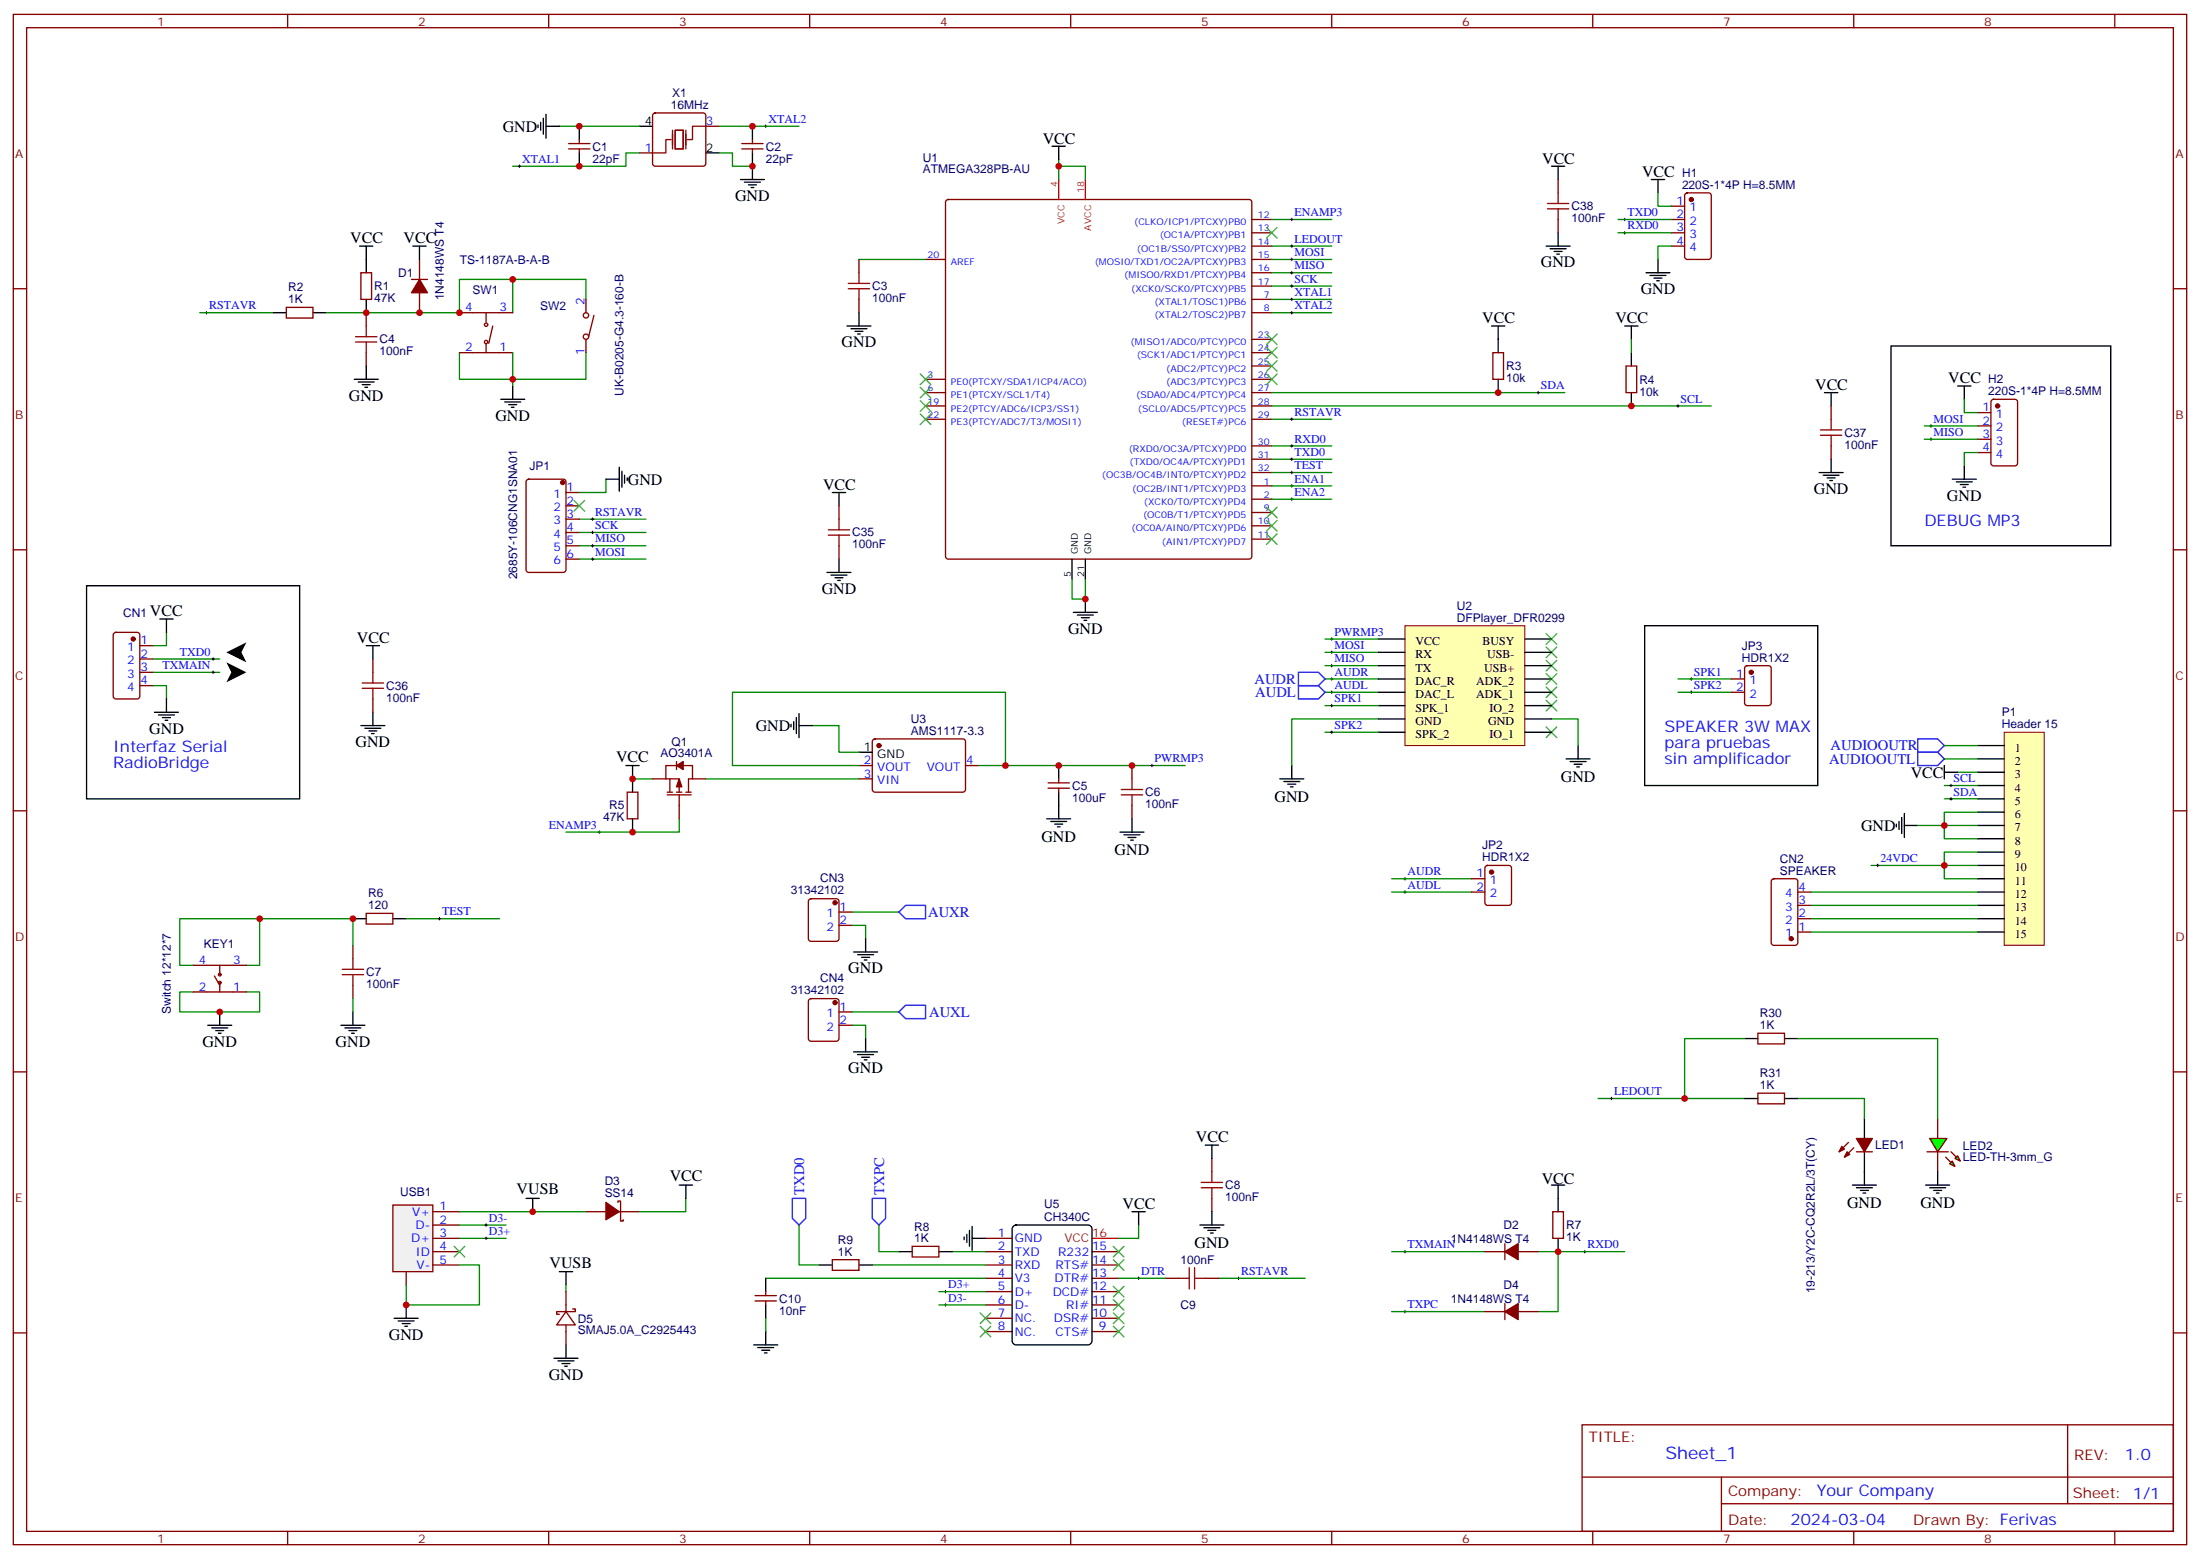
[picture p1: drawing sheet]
<svg xmlns="http://www.w3.org/2000/svg" width="583mm" height="413mm" viewBox="0 0 583 413" stroke-linecap="round" stroke-linejoin="round" font-family="sans-serif">
<g fill="none" stroke="#870000" stroke-width=".35">
<path d="M3.5 3.8h575.8v405.4h-575.8zM7.1 7.3h568.6v398.3h-568.6zM76.2 3.8v3.5M145.3 3.8v3.5M214.5 3.8v3.5M283.6 3.8v3.5M352.8 3.8v3.5M421.9 3.8v3.5M491.1 3.8v3.5M560.2 3.8v3.5M150.6 39.4h5.7M150.6 38h5.7"/>
<path d="M153.5 37v1M153.5 39.4v1.1M173.1 30.1l.5-.2h12.7a.71 .71 0 0 1 .7 .7v12.7l-.3 .5-.4 .2h-12.7l-.5-.2-.2-.5v-12.7zM187 33.4h3.5M196.5 39.4h5.6M196.5 38h5.6M199.3 37v1M199.3 39.4v1.1M169.3 40.5h3.6M331.6 58.1h5.3M442.7 58.1h3.6M442.7 54.6h3.6"/>
<path d="M446.5 51.3l.5-.2h5.6a.71 .71 0 0 1 .7 .7v16.5l-.7 .4h-5.6l-.5-.2-.2-.5v-16.2zM3.5 76.5h3.6M95.6 72.2h2.8v7.1h-2.8zM109 74h4.2M111.1 68.7v5.3M111.1 77.5v5.3M245.2 68.7h5.3M331.6 79.3h5.3M331.6 68.7h5.3M331.6 61.7h5.3M331.6 65.2h5.3M331.6 72.2h5.3"/>
<path d="M331.6 75.8h5.3M442.7 61.7h3.6M442.7 65.2h3.6M575.7 76.5h3.6M75.8 81.4h7.1v2.8h-7.1zM97 82.8v3.6M97 93.4v3.5M121.7 82.8h14.1M121.7 93.4h14.1M128.8 82.8v2.5M128.8 90.9v2.5M130.5 86.4l-1 4.5"/>
<path d="M331.6 82.8h5.3M331.6 93.4h5.3M331.6 89.9h5.3M331.6 96.9h5.3M245.2 100.5h5.3M245.2 104h5.3M245.2 111.1h5.3M245.2 107.5h5.3M331.6 100.5h5.3M331.6 104h5.3M331.6 118.1h5.3M331.6 111.1h5.3"/>
<path d="M331.6 107.5h5.3M523.9 109.3h3.5M523.9 112.8h3.5M523.9 116.3h3.5M523.9 119.9h3.5M527.6 106l.5-.2h5.7a.71 .71 0 0 1 .7 .7l-.1 16.5-.6 .4h-5.7l-.5-.2-.2-.5v-16.2zM139.6 127.1l.5-.2h9.1a.71 .71 0 0 1 .7 .7v23.6l-.7 .4h-9.1l-.5-.2-.3-.5v-23.3zM149.9 130.5h3.6M149.9 134h3.6M149.9 137.5h3.6M331.6 128.7h5.3M331.6 132.2h5.3"/>
<path d="M331.6 135.7h5.3M331.6 139.3h5.3M331.6 121.6h5.3M331.6 125.2h5.3M3.5 145.6h3.6M149.9 141h3.6M149.9 144.6h3.6M149.9 148.1h3.6M331.6 142.8h5.3M575.7 145.6h3.6M3.5 214.8h3.6M575.7 214.8h3.6"/>
<path d="M389.8 232.8h3.5M389.8 236.3h3.5M393.6 229.4l.5-.2h5.6a.71 .71 0 0 1 .7 .7l-.1 9.5-.6 .4h-5.6l-.5-.2-.3-.5v-9.2zM3.5 283.9h3.6M575.7 283.9h3.6M3.5 353.1h3.6M575.7 353.1h3.6M419.1 377.4h156.6v28.2h-156.6zM547.7 377.4v20.9M419.1 391.2h156.5M456 398.3h119.6M456 391.2v14.2"/>
<path d="M76.2 405.6v3.6M145.3 405.6v3.6M214.5 405.6v3.6M283.6 405.6v3.6M352.8 405.6v3.6M421.9 405.6v3.6M491.1 405.6v3.6M560.2 405.6v3.6"/>
<circle cx="128.8" cy="90.6" r=".44"/>
<circle cx="128.8" cy="86" r=".44"/>
</g>
<g fill="none" stroke="#008700" stroke-width=".35">
<path d="M148.2 33.4h21.1M190.5 33.4h21.2M169.3 40.5h-3.5v3.5h-30M190.5 40.5h3.5v3.5h5.3M280.5 44h7v3.6M280.5 42.3v5.3M336.9 58.1h15.9M428.6 58.1h14.1M439.2 51.1v3.5h3.5M135.8 74h-14.1v8.8h-35.3M155.2 79.3v-5.3h-19.4v8.8M336.9 72.2h15.9"/>
<path d="M336.9 68.7h15.9M336.9 79.3h15.9M336.9 65.2h15.9M336.9 75.8h15.9M428.6 61.7h14.1M442.7 65.2h-3.5v3.5M52.9 82.8h19.4M121.7 93.4v7.1h14.1M135.8 93.4v8.8M336.9 82.8h15.9M336.9 104h77.6M336.9 107.5h116.4"/>
<path d="M336.9 118.1h15.9M336.9 111.1h15.9M509.8 116.3h14.1M509.8 112.8h14.1M520.3 105.8v3.5h3.6M523.9 119.9h-3.6v3.5M153.5 137.5h17.6M160.5 126.9v3.6h-7M336.9 121.6h15.9M153.5 141h17.6M153.5 144.6h17.6M153.5 148.1h17.6"/>
<path d="M284 153.4v5.3h3.5v-5.3M351 179.8h14.1M351 176.3h14.1M351 172.8h14.1M351 183.4h14.1M365.1 190.4h-22.9v12.4M411 190.4h7v7.1M368.7 236.3h21.1M368.7 232.8h21.1"/>
</g>
<g fill="#870000" stroke="#870000" stroke-width=".35">
<path d="M111.1 74l2.1 3.5h-4.2z"/>
<circle cx="149" cy="127.8" r=".53"/>
<circle cx="448" cy="52.8" r=".53"/>
<circle cx="529.2" cy="107.5" r=".53"/>
<circle cx="395.1" cy="231" r=".53"/>
</g>
<g fill="none" stroke="#000" stroke-width=".35">
<path d="M142.5 33.1v.7M143.2 32.4v2.1M143.9 31.3v4.3M144.6 33.4h3.6M144.6 30.3v6.3M153.5 33.4v3.6M169.3 33.4h3.6M199.3 33.4v3.6M278.7 38.7h3.5M280.5 38.7v3.6M153.5 40.5v3.5M187 40.5h3.5"/>
<path d="M196.1 47.6h6.4M197.2 48.3h4.2M198.3 49h2.1M199 49.7h.7M199.3 40.5v7.1M437.4 47.6h3.6M439.2 47.6v3.5M95.2 65.2h3.6M97 65.2v7M97 79.3v3.5M109.4 65.2h3.5M111.1 65.2v3.5"/>
<path d="M436 72.2h6.4M437.1 73h4.2M438.1 73.7h2.2M438.9 74.4h.7M439.2 68.7v3.5M72.3 82.8h3.5M82.9 82.8h3.5M97 96.9v3.6M500.9 91.7h58.3v52.9h-58.3zM93.8 100.5h6.4M94.9 101.2h4.2M96 101.9h2.1"/>
<path d="M96.7 102.6h.7M132.6 105.8h6.4M133.7 106.5h4.2M134.8 107.2h2.1M135.5 107.9h.7M135.8 102.2v3.6M518.6 102.2h3.5M520.3 102.2v3.6M160.5 126.9h3.5M164 123.8v6.3M164.7 124.8v4.2M165.5 125.9v2.1"/>
<path d="M166.2 126.6v.7M517.2 126.9h6.3M518.2 127.6h4.3M519.3 128.3h2.1M520 129h.7M520.3 123.4v3.5M284 148.1v5.3M287.5 148.1v5.3M287.5 158.7v3.5M284.3 162.2h6.4M285.4 162.9h4.2M286.5 163.6h2.1"/>
<path d="M287.2 164.3h.7M418 197.5v3.5M339 206.3h6.4M340.1 207h4.2M341.1 207.7h2.2M341.8 208.4h.7M342.2 202.8v3.5M414.9 201h6.3M415.9 201.7h4.3M417 202.4h2.1M417.7 203.1h.7"/>
</g>
<g fill="none" stroke="#3c3" stroke-width=".35">
<path d="M152 132.6l2.9 2.8M154.9 132.6l-2.9 2.8M409.6 167.9l2.8 2.8M409.6 171.4l2.8 2.8M409.6 174.9l2.8 2.8M409.6 178.4l2.8 2.9M412.4 167.9l-2.8 2.8M412.4 171.4l-2.8 2.8M412.4 174.9l-2.8 2.8M412.4 178.4l-2.8 2.9M409.6 182l2.8 2.8M409.6 185.5l2.8 2.8"/>
<path d="M409.6 192.5l2.8 2.9M412.4 182l-2.8 2.8M412.4 185.5l-2.8 2.8M412.4 192.5l-2.8 2.9"/>
</g>
<g fill="none" stroke="#000" stroke-width=".26">
<path d="M202.5 33.4h.7M202.8 33.1v.7M137.2 44h.7M137.6 43.7v.7M341.8 58.1h.7M342.2 57.8v.7M430 58.1h.7M430.4 57.8v.7M341.8 79.3h.7M341.8 65.2h.7M341.8 68.7h.7M341.8 72.2h.7"/>
<path d="M341.8 75.8h.7M342.2 64.8v.7M342.2 68.4v.7M342.2 71.9v.7M342.2 75.4v.7M342.2 79v.7M430 61.7h.7M430.4 61.3v.7M54.3 82.8h.7M54.7 82.5v.7M341.8 82.8h.7M342.2 82.5v.7"/>
<path d="M341.8 118.1h.7M341.8 111.1h.7M342.2 110.7v.7M342.2 117.8v.7M407.1 104h.7M407.5 103.6v.8M444.1 107.5h.8M444.5 107.2v.7M511.2 116.3h.7M511.2 112.8h.7M511.5 112.5v.7M511.5 116v.7"/>
<path d="M156.6 137.5h.7M157 137.2v.7M341.8 121.6h.7M341.8 128.7h.7M341.8 132.2h.7M342.2 121.3v.7M342.2 128.3v.7M342.2 131.9v.7M156.6 141h.7M156.6 144.6h.7M156.6 148.1h.7M157 140.7v.7"/>
<path d="M157 144.2v.7M157 147.7v.7M352.4 179.8h.7M352.4 172.8h.7M352.4 176.3h.7M352.8 172.4v.7M352.8 176v.7M352.8 179.5v.7M352.4 183.4h.7M352.8 183v.7M371.8 236.3h.7M371.8 232.8h.7"/>
<path d="M372.2 232.4v.7M372.2 235.9v.7"/>
</g>
<path d="M94.2 90.6h5.6M94.2 89.2h5.6M97 86.4v2.8M97 90.6v2.8" fill="none" stroke="#a10000" stroke-width=".35"/>
<path d="M250.7 53.1l.5-.3h79.7a.71 .71 0 0 1 .7 .8v93.8l-.2 .5-.5 .2h-79.7l-.5-.2-.2-.5v-93.8z" fill="none" stroke="#850000" stroke-width=".35"/>
<path d="M280.5 47.6v5.2M287.5 47.6v5.2" fill="none" stroke="#f00" stroke-width=".35"/>
<path d="M177.8 37h-1.4v3.5h-3.5M178.2 34.5v4.9M178.9 34.5h2.1v4.9h-2.1zM181.7 34.5v4.9M187 33.4h-3.6v3.6h-1.4" fill="none" stroke="#870012" stroke-width=".35"/>
<path d="M372.2 165.7h31.7v31.8h-31.7z" fill="#ffffb0" stroke="#800000" stroke-width=".26"/>
<g fill="none" stroke="#000" stroke-width=".35">
<path d="M224.4 86.4h6.3M225.4 87.1h4.3M226.5 87.8h2.1M227.2 88.5h.7M227.5 82.8v3.6M365.1 172.8h7.1M365.1 176.3h7.1M365.1 179.8h7.1M365.1 169.3h7.1M403.9 172.8h7.1M403.9 176.3h7.1M403.9 179.8h7.1"/>
<path d="M403.9 169.3h7.1M435.7 165.7h45.8v42.4h-45.8zM209.5 191.8v.7M210.3 191.1v2.2M211 190.1v4.2M211.7 192.2h3.5M211.7 189v6.4M227.5 199.2h3.6M365.1 194h7.1M365.1 183.4h7.1M365.1 186.9h7.1M365.1 190.4h7.1"/>
<path d="M403.9 194h7.1M403.9 183.4h7.1M403.9 186.9h7.1M403.9 190.4h7.1M165.8 202.8h3.5M167.6 202.8v7M167.6 216.9v3.5M277.3 216.9h6.3M278.3 217.6h4.3M279.4 218.3h2.1M280.1 219h.7M280.5 202.8v3.5"/>
<path d="M280.5 209.8v7.1M299.9 216.9v3.5M296.7 220.4h6.3M297.7 221.1h4.3M298.8 221.8h2.1M299.5 222.5h.7M226.1 252.2h6.4M227.2 252.9h4.2M228.2 253.6h2.2M229 254.3h.7M229.3 248.6v3.6M226.1 278.6h6.4"/>
<path d="M227.2 279.3h4.2M229.3 275.1v3.5M228.2 280h2.2M229 280.7h.7M139.3 317.4h3.6M141.1 317.4v3.6M268.3 324.9l.9-.4h19a1.06 1.06 0 0 1 1.1 1v29.7l-.3 .6-.8 .4h-19l-.7-.2-.4-.8v-29.7z"/>
</g>
<g fill="none" stroke="#870000" stroke-width=".35">
<path d="M227.5 68.7v3.5M227.5 79.3v3.5M231.3 195.9l.5-.2h23.3a.71 .71 0 0 1 .7 .7v12.7l-.5 .7h-23.5l-.5-.2-.2-.5v-12.7zM166.2 209.8h2.8v7.1h-2.8zM172.9 206.3h3.5M176.4 206.3h3.5v3.5M176.7 210.5h6.4M176.7 209.8h1.5M177.4 206.3v3.5M179.2 202.8h-2.8v3.5M179.2 201.7v2.1M179.2 209.8h1.4"/>
<path d="M179.9 210.5v6.4M181 202.8h2.4v3.5h-1v3.5M181.7 209.8h1.4M183.4 206.3h3.6M227.5 202.8h3.6M227.5 206.3h3.6M255.8 202.8h3.5M277.6 208.8h5.7M277.6 207.4h5.7M280.5 206.3v1.1M280.5 208.8v1M299.9 202.8v3.5"/>
<path d="M299.9 213.4v3.5M214.4 238.3l.4-.2h6.7a.71 .71 0 0 1 .7 .7v10.1l-.7 .4h-6.7l-.5-.2-.2-.5v-9.8zM222.2 241.6h3.6M222.2 245.1h3.6M214.4 264.7l.4-.2h6.7a.71 .71 0 0 1 .7 .7v10.2l-.7 .4h-6.7l-.5-.2-.2-.5v-9.9zM222.2 268h3.6M222.2 271.6h3.6M261.1 331.5h7M261.1 335.1h7M261.1 338.6h7M261.1 328h7M289.3 331.5h7"/>
<path d="M289.3 335.1h7M289.3 338.6h7M261.1 342.1h7M261.1 345.7h7M261.1 349.2h7M261.1 352.7h7M289.3 342.1h7M289.3 345.7h7M289.3 349.2h7M289.3 352.7h7"/>
</g>
<g fill="#870000" stroke="#870000" stroke-width=".35">
<path d="M179.9 206.3l.7 2.1h-1.4z"/>
<path d="M179.2 202.8l1.8-1.1v2.1z"/>
<circle cx="232.8" cy="197.5" r=".53"/>
<circle cx="221.2" cy="239.1" r=".53"/>
<circle cx="221.2" cy="265.6" r=".53"/>
</g>
<g fill="none" stroke="#008700" stroke-width=".35">
<path d="M227.5 68.7h17.7M336.9 128.7h15.9M336.9 132.2h15.9M336.9 125.2h15.9M351 169.3h14.1M444.5 179.8h14.1M215.2 192.2h7v7h5.3M351 186.9h14.1M351 194h14.1M444.5 183.4h14.1M167.6 206.3h5.3M179.9 216.9v3.5h-30"/>
<path d="M187 206.3h40.5M227.5 202.8h-33.5v-19.4h72.3v19.4h-7M266.3 202.8h47.7M225.8 245.1h3.5v3.5M225.8 241.6h12.3M225.8 271.6h3.5v3.5M225.8 268h12.3"/>
</g>
<g fill="none" stroke="#000" stroke-width=".26">
<path d="M341.8 125.2h.7M342.2 124.8v.7M352.4 169.3h.7M352.8 168.9v.7M447.7 179.8h.7M448 179.5v.7M352.4 186.9h.7M352.4 194h.7M352.8 186.5v.8M352.8 193.6v.7M447.7 183.4h.7M448 183v.7"/>
<path d="M304.8 202.8h.7M305.2 202.4v.7M158.4 220.4h.7M158.7 220.1v.7"/>
</g>
<path d="M224.7 76.5h5.7M224.7 75.1h5.7M227.5 72.2v2.9M227.5 76.5v2.8M297 210.5h5.7M297 209.1h5.7M299.9 206.3v2.8M299.9 210.5v2.9" fill="none" stroke="#a10000" stroke-width=".35"/>
<path d="M344 178.1h5.2l1.8 1.7-1.8 1.8h-5.2zM344 181.6h5.2l1.8 1.8-1.8 1.7h-5.2zM238.1 241.6l1.8-1.8h5.3v3.5h-5.3zM239.9 266.3h5.3v3.5h-5.3l-1.8-1.8z" fill="none" stroke="#00f" stroke-width=".35"/>
<path d="M243.8 99.1l2.8 2.8M246.6 99.1l-2.8 2.8M243.8 109.6l2.8 2.9M243.8 106.1l2.8 2.8M243.8 102.6l2.8 2.8M246.6 109.6l-2.8 2.9M246.6 106.1l-2.8 2.8M246.6 102.6l-2.8 2.8" fill="none" stroke="#3c3" stroke-width=".35"/>
<path d="M289.3 328h7" fill="none" stroke="#f00" stroke-width=".35"/>
<path d="M104.1 319.2h10.6v17.6h-10.6z" fill="#f0f0f0" stroke="#870000" stroke-width=".35"/>
<g fill="none" stroke="#870000" stroke-width=".35">
<path d="M30.2 167.7l.5-.2h5.6a.71 .71 0 0 1 .7 .7v16.5l-.7 .4h-5.6l-.5-.2-.2-.5v-16.2zM37 171h3.6M37 174.6h3.6M37 178.1h3.6M37 181.6h3.6M469.4 233l.5-.2h5.6a.71 .71 0 0 1 .7 .7v16.5l-.7 .4h-5.6l-.5-.2-.2-.5v-16.2zM476.2 239.8h3.6M476.2 236.3h3.6M93.5 250.4v3.5M97 241.9h7.1v2.9h-7.1zM476.2 246.9h3.6M476.2 243.3h3.6"/>
<path d="M93.5 261v3.5M163.7 318.5v-.4h.7v5.3h.7v-.3M321 306.8v3.6M321 317.4v3.6M107.6 336.8v3.6M114.7 321h7M114.7 324.5h7M114.7 328h7M114.7 331.5h7M114.7 335.1h7M155.2 321h5.3M164 321h5.3"/>
<path d="M220.5 333.7h7v2.8h-7zM241.7 330.1h7v2.9h-7zM308.7 338.6h3.5M319.3 338.6h3.5M393.3 331.5h5.3M398.6 329.4v4.3M402.2 331.5h5.3M411.3 321h2.9v7h-2.9zM149.9 347.4l2.5 3.5h-4.9zM149.9 342.1v5.3M149.9 350.9v5.3M151.7 346.7h.7v.7h-4.9v.7h.7"/>
<path d="M200 344.6h5.7M200 343.2h5.7M202.8 342.1v1.1M202.8 344.6v1.1M393.3 347.4h5.3M398.6 345.3v4.2M402.2 347.4h5.3"/>
</g>
<g fill="none" stroke="#3c3" stroke-width=".35">
<path d="M120.3 330.1l2.8 2.9M123.1 330.1l-2.8 2.9M294.9 333.7l2.8 2.8M294.9 330.1l2.8 2.9M297.7 333.7l-2.8 2.8M297.7 330.1l-2.8 2.9M259.6 351.3l2.9 2.8M259.6 347.8l2.9 2.8M262.5 351.3l-2.9 2.8M262.5 347.8l-2.9 2.8M294.9 351.3l2.8 2.8M294.9 347.8l2.8 2.8"/>
<path d="M294.9 344.2l2.8 2.9M294.9 340.7l2.8 2.8M297.7 351.3l-2.8 2.8M297.7 347.8l-2.8 2.8M297.7 344.2l-2.8 2.9M297.7 340.7l-2.8 2.8"/>
</g>
<g fill="none" stroke="#008700" stroke-width=".35">
<path d="M40.6 178.1h17.6M40.6 174.6h17.6M44.1 167.5v3.5h-3.5M40.6 181.6h3.5v3.5M51.2 255.7h-3.6v-12.4h21.2v12.4h-3.5M68.8 243.3h24.7v7.1M107.6 243.3h24.7M51.2 262.7h-3.6v5.3h21.2v-5.3h-3.5M93.5 264.5v3.5M181.7 317.4v3.6h-12.4M121.7 335.1h5.3v10.6h-19.4v-5.3M121.7 324.5h12.4"/>
<path d="M121.7 328h12.4M121.7 321h33.5M202.8 338.6h58.3M211.7 324.5v10.6h5.3M231.1 335.1h30M232.8 324.5v7h5.3M252.2 331.5h8.9M296.3 338.6h12.4M301.6 324.5v3.5h-5.3M322.8 338.6h22.9M368.7 331.5h24.6M407.5 331.5h5.2v15.9h-5.2"/>
<path d="M412.7 331.5h17.7M149.9 340.4v1.7M202.8 349.2v3.5M248.7 342.1h12.4M248.7 345.7h12.4M368.7 347.4h24.6"/>
</g>
<g fill="none" stroke="#000" stroke-width=".26">
<path d="M56.1 178.1h.7M56.1 174.6h.7M56.4 174.2v.7M56.4 177.7v.7M116.1 243.3h.7M116.4 243v.7M128.4 324.5h.7M128.4 328h.7M128.8 324.1v.7M128.8 327.7v.7M301.3 338.6h.7M301.6 338.2v.7"/>
<path d="M327.7 338.6h.7M328.1 338.2v.7M371.8 331.5h.7M372.2 331.2v.7M419.5 331.5h.7M419.8 331.2v.7M250.1 345.7h.7M250.1 342.1h.7M250.5 341.8v.7M250.5 345.3v.7M371.8 347.4h.7M372.2 347.1v.7"/>
</g>
<g fill="none" stroke="#000" stroke-width=".35">
<path d="M22.9 155.2h56.5v56.4h-56.5zM42.3 164h3.6M44.1 164v3.5M40.9 188.7h6.4M42 189.4h4.2M43 190.1h2.2M43.7 190.8h.7M44.1 185.1v3.6M93.5 243.3h3.5M104.1 243.3h3.5M55 271.6h6.4M56.1 272.3h4.2"/>
<path d="M57.1 273h2.2M57.9 273.7h.7M58.2 268v3.6M90.3 271.6h6.4M91.4 272.3h4.2M92.4 273h2.1M93.1 273.7h.7M93.5 268v3.6M179.9 313.9h3.5M181.7 313.9v3.5M319.3 303.3h3.5M321 303.3v3.5"/>
<path d="M411 313.9h3.5M412.7 313.9v7.1M148.2 336.8h3.5M149.9 336.8v3.6M202.8 338.6v3.5M217 335.1h3.5M227.5 335.1h3.6M238.1 331.5h3.6M248.7 331.5h3.5M255.4 327.7v.7M256.1 327v2.1M256.8 325.9v4.2"/>
<path d="M257.5 328h3.6M257.5 324.8v6.4M299.9 321h3.5M301.6 321v3.5M317.9 324.5h6.3M318.9 325.2h4.2M320 325.9h2.1M320.7 326.6h.7M321 321v3.5M412.7 328v3.5M104.4 349.2h6.4M105.5 349.9h4.2"/>
<path d="M106.5 350.6h2.2M107.2 351.3h.7M107.6 345.7v3.5M146.8 359.8h6.3M149.9 356.2v3.6M199.7 356.2h6.3M200.7 356.9h4.3M201.8 357.6h2.1M202.5 358.4h.7M202.8 345.7v3.5M202.8 352.7v3.5M147.8 360.5h4.2"/>
<path d="M148.9 361.2h2.1M149.6 361.9h.7"/>
</g>
<g fill="#870000" stroke="#870000" stroke-width=".35">
<path d="M160.5 318.5l3.5 2.5-3.5 2.1z"/>
<path d="M398.6 347.4l3.6-2.1v4.2z"/>
<path d="M398.6 331.5l3.6-2.1v4.3z"/>
<circle cx="35.3" cy="169.3" r=".53"/>
<circle cx="474.5" cy="248.6" r=".53"/>
</g>
<path d="M90.7 258.2h5.6M90.7 256.8h5.6M93.5 253.9v2.9M93.5 258.2v2.8M318.2 314.6h5.6M318.2 313.2h5.6M321 310.4v2.8M321 314.6v2.8M312.2 338.6h2.8M315 335.8v5.6M316.4 335.8v5.6M316.4 338.6h2.9" fill="none" stroke="#a10000" stroke-width=".35"/>
<path d="M209.9 317.4h3.5v5.3l-1.7 1.8-1.8-1.8zM231.1 317.4h3.5v5.3l-1.8 1.8-1.7-1.8z" fill="none" stroke="#00f" stroke-width=".35"/>
<path d="M60 172.8l5.3-2.7-1.4 2.7 1.4 2.6zM60 175.4l5.3 2.7-5.3 2.6 1.3-2.6z" fill="#000"/>
<path d="M530.9 194h10.6v56.4h-10.6z" fill="#ffffb0" stroke="#800000" stroke-width=".26"/>
<g fill="none" stroke="#000" stroke-width=".35">
<path d="M395.1 86.4h3.5M396.9 86.4v7M430.4 86.4h3.5M432.2 86.4v3.5M432.2 93.4v3.5M396.9 100.5v3.5M432.2 104v3.5M523.9 197.5h7M502.4 218.3v.7M503.1 217.6v2.1M503.8 216.5v4.3M504.5 218.7h3.5"/>
<path d="M504.5 215.5v6.3M515.1 204.5h3.5M515.1 202.8v3.5M523.9 201h7M523.9 204.5h7M523.9 208.1h7M523.9 211.6h7M523.9 215.1h7M523.9 218.7h7M523.9 222.2h7M523.9 225.7h7M523.9 229.2h7"/>
<path d="M523.9 232.8h7M523.9 236.3h7M523.9 239.8h7M523.9 243.3h7M523.9 246.9h7M493.9 296.3v5.3M490.7 313.9h6.4M491.8 314.6h4.2M492.8 315.3h2.1M493.5 316h.7M493.9 305.1v8.8"/>
</g>
<g fill="none" stroke="#008700" stroke-width=".35">
<path d="M432.2 89.9v3.5M515.1 197.5h8.8M508 218.7h15.9M515.1 201h8.8M515.1 208.1h8.8M515.1 211.6h8.8M518.6 204.5h5.3M523.9 215.1h-8.8v7.1h8.8M479.8 239.8h44.1M479.8 236.3h44.1M495.7 229.2h28.2M523.9 225.7h-8.8v7.1h8.8"/>
<path d="M479.8 246.9h44.1M479.8 243.3h44.1M423.3 291h38.8M476.2 291h17.7v5.3"/>
</g>
<g fill="none" stroke="#870000" stroke-width=".35">
<path d="M395.5 93.4h2.8v7.1h-2.8zM430.7 96.9h2.9v7.1h-2.9zM51.2 255.7h14.1M56.8 258.5l1.4 2.5M58.2 255.7v2.5M51.2 262.7h14.1M58.2 260.3v2.4M489.7 302.6l-2.5 2.5M491.1 304l-2.5 2.5M491.8 305.1h4.2"/>
<circle cx="58.2" cy="258.2" r=".35"/>
<circle cx="58.2" cy="260.3" r=".35"/>
</g>
<path d="M508 195.7h5.3l1.8 1.8-1.8 1.7h-5.3zM508 199.2h5.3l1.8 1.8-1.8 1.8h-5.3z" fill="none" stroke="#00f" stroke-width=".35"/>
<path d="M516.5 208.1h.7M516.5 211.6h.7M516.8 207.7v.7M516.8 211.2v.7M497.1 229.2h.7M497.4 228.9v.7" fill="none" stroke="#000" stroke-width=".26"/>
<g fill="none" stroke="#3c3" stroke-width=".35">
<path d="M335.5 60.3l2.8 2.8M338.3 60.3l-2.8 2.8M335.5 99.1l2.8 2.8M335.5 95.5l2.8 2.9M335.5 88.5l2.8 2.8M335.5 92l2.8 2.8M338.3 99.1l-2.8 2.8M338.3 95.5l-2.8 2.9M338.3 88.5l-2.8 2.8M338.3 92l-2.8 2.8M335.5 137.9l2.8 2.8M335.5 134.3l2.8 2.9"/>
<path d="M338.3 137.9l-2.8 2.8M338.3 134.3l-2.8 2.9M335.5 141.4l2.8 2.8M338.3 141.4l-2.8 2.8"/>
</g>
<g fill="#870000" stroke="#870000" stroke-width=".35">
<path d="M491.8 301.6h4.2l-2.1 3.5z"/>
<path d="M489.3 305.1l.7 .7-1.4 .7z"/>
<path d="M487.9 303.7l.7 .7-1.4 .7z"/>
</g>
<path d="M511.2 301.6h4.6l-2.5 3.5z" fill="#0f0" stroke="#870000" stroke-width=".35"/>
<path d="M510.5 305.1h5.6z" fill="#f00" stroke="#870000" stroke-width=".35"/>
<g fill="#870000" stroke="#870000" stroke-width=".35">
<path d="M516.8 305.1l1.4 1.4z"/>
<path d="M515.4 306.5l1.4 1.4z"/>
</g>
<g fill="#0f0" stroke="#870000" stroke-width=".35">
<path d="M518.6 306.1l.7 1.5-1.4-.8z"/>
<path d="M516.5 308.3l.7-.7 .7 1.4z"/>
</g>
<g fill="none" stroke="#870000" stroke-width=".35">
<path d="M412.7 47.6v3.5M412.7 58.1v3.6M155.2 79.3v3.5M155.2 89.9v3.5M157.3 83.5l-1.4 5.7M485.1 107.5v3.6M485.1 118.1v3.5M222.2 134v3.5M222.2 144.6v3.5M98.8 174.6v3.5M458.6 179.8h3.5M462.4 176.5l.4-.2h5.7a.71 .71 0 0 1 .7 .7l-.1 9.5-.6 .4h-5.7l-.5-.2-.2-.5v-9.2z"/>
<path d="M98.8 185.1v3.6M458.6 183.4h3.5M465.7 273.7h7v2.8h-7zM465.7 289.6h7v2.8h-7zM513.3 296.3v5.3M513.3 305.1v5.3"/>
<circle cx="155.2" cy="89.2" r=".71"/>
<circle cx="155.2" cy="83.5" r=".71"/>
</g>
<g fill="none" stroke="#000" stroke-width=".35">
<path d="M411 44h3.5M412.7 44v3.6M409.6 65.2h6.3M410.6 65.9h4.3M411.7 66.6h2.1M412.4 67.3h.7M412.7 61.7v3.5M483.3 104h3.5M485.1 104v3.5M220.5 130.5h3.5M222.2 130.5v3.5M481.9 125.2h6.3"/>
<path d="M483 125.9h4.2M484 126.6h2.1M484.7 127.3h.7M485.1 121.6v3.6M219.1 151.6h6.3M220.1 152.3h4.3M221.2 153h2.1M221.9 153.7h.7M222.2 148.1v3.5M97 171h3.5M98.8 171v3.6M95.6 192.2h6.4"/>
<path d="M96.7 192.9h4.2M97.7 193.6h2.1M98.4 194.3h.7M98.8 188.7v3.5M462.1 275.1h3.6M472.7 275.1h3.5M462.1 291h3.6M472.7 291h3.5M510.1 313.9h6.4M511.2 314.6h4.2M512.2 315.3h2.1M512.9 316h.7"/>
<path d="M513.3 310.4v3.5"/>
</g>
<g fill="none" stroke="#a10000" stroke-width=".35">
<path d="M409.9 55.3h5.7M409.9 53.9h5.7M412.7 51.1v2.8M412.7 55.3v2.8M482.2 115.3h5.7M482.2 113.9h5.7M485.1 111.1v2.8M485.1 115.3v2.8M222.2 137.5v2.8M219.4 141.7h5.7M219.4 140.3h5.7M222.2 141.7v2.9"/>
<path d="M98.8 178.1v2.8M96 182.3h5.6M96 180.9h5.6M98.8 182.3v2.8"/>
</g>
<path d="M155.2 93.4v7.1h-19.4M462.1 275.1h-15.8v15.9M476.2 275.1h37.1v21.2" fill="none" stroke="#008700" stroke-width=".35"/>
<circle cx="463.9" cy="178.1" r=".53" fill="#870000" stroke="#870000" stroke-width=".35"/>
<path d="M426.5 291h.7M426.9 290.6v.7" fill="none" stroke="#000" stroke-width=".26"/>
<g fill="#c00">
<circle cx="121.7" cy="82.8" r=".88"/>
<circle cx="135.8" cy="100.5" r=".88"/>
<circle cx="97" cy="82.8" r=".88"/>
<circle cx="111.1" cy="82.8" r=".88"/>
<circle cx="287.5" cy="158.7" r=".88"/>
<circle cx="199.3" cy="44" r=".88"/>
<circle cx="153.5" cy="44" r=".88"/>
<circle cx="153.5" cy="33.4" r=".88"/>
<circle cx="199.3" cy="33.4" r=".88"/>
<circle cx="280.5" cy="44" r=".88"/>
<circle cx="266.3" cy="202.8" r=".88"/>
<circle cx="167.6" cy="220.4" r=".88"/>
<circle cx="167.6" cy="206.3" r=".88"/>
<circle cx="280.5" cy="202.8" r=".88"/>
<circle cx="299.9" cy="202.8" r=".88"/>
<circle cx="141.1" cy="321" r=".88"/>
<circle cx="107.6" cy="345.7" r=".88"/>
<circle cx="412.8" cy="331.5" r=".88"/>
<circle cx="58.2" cy="268" r=".88"/>
<circle cx="68.8" cy="243.3" r=".88"/>
<circle cx="93.5" cy="243.3" r=".88"/>
<circle cx="396.9" cy="104" r=".88"/>
<circle cx="432.2" cy="107.5" r=".88"/>
<circle cx="515.1" cy="218.7" r=".88"/>
<circle cx="515.1" cy="229.2" r=".88"/>
<circle cx="135.8" cy="74" r=".88"/>
<circle cx="446.3" cy="291" r=".88"/>
</g>
<text font-size="4.6" fill="#00f" x="441.2" y="386.4">Sheet_1</text>
<g font-size="4.2">
<text x="133.2" y="34.9">GND</text>
<text x="276.2" y="38">VCC</text>
<text x="408.5" y="43.3">VCC</text>
<text x="435" y="46.8">VCC</text>
<text x="194.7" y="53.2">GND</text>
<text x="92.8" y="64.5">VCC</text>
<text x="106.9" y="64.5">VCC</text>
<text x="408.2" y="70.8">GND</text>
<text x="434.6" y="77.9">GND</text>
<text x="392.6" y="85.7">VCC</text>
<text x="427.9" y="85.7">VCC</text>
<text x="223" y="92">GND</text>
<text x="516.1" y="101.5">VCC</text>
<text x="92.4" y="106.1">GND</text>
<text x="480.8" y="103.3">VCC</text>
<text x="131.2" y="111.4">GND</text>
<text x="166.3" y="128.3">GND</text>
<text x="218" y="129.8">VCC</text>
<text x="480.5" y="130.8">GND</text>
<text x="515.8" y="132.6">GND</text>
<text x="217.7" y="157.3">GND</text>
<text x="39.7" y="163.3">VCC</text>
<text x="282.9" y="167.9">GND</text>
<text x="94.5" y="170.3">VCC</text>
<text x="39.5" y="194.3">GND</text>
<text x="94.2" y="197.8">GND</text>
<text x="200.2" y="193.6">GND</text>
<text x="163.2" y="201.7">VCC</text>
<text x="413.5" y="207.1">GND</text>
<text x="506.2" y="206">VCC</text>
<text x="337.6" y="212.4">GND</text>
<text x="493" y="220.1">GND</text>
<text x="275.9" y="223">GND</text>
<text x="295.3" y="226.5">GND</text>
<text x="224.7" y="257.8">GND</text>
<text x="53.6" y="277.2">GND</text>
<text x="88.9" y="277.2">GND</text>
<text x="224.7" y="284.3">GND</text>
<text x="316.8" y="302.6">VCC</text>
<text x="136.8" y="316.4">VUSB</text>
<text x="177.4" y="312.8">VCC</text>
<text x="408.4" y="313.6">VCC</text>
<text x="297.4" y="320.3">VCC</text>
<text x="489.3" y="320">GND</text>
<text x="508.7" y="320">GND</text>
<text x="145.6" y="335.7">VUSB</text>
<text x="316.4" y="330.5">GND</text>
<text x="103" y="354.8">GND</text>
<text x="145.3" y="365.4">GND</text>
</g>
<g font-size="4.2" fill="#00f">
<text x="509.8" y="139.3">DEBUG MP3</text>
<text x="441" y="194">SPEAKER 3W MAX</text>
<text x="30" y="199.2">Interfaz Serial</text>
<text x="30" y="203.5">RadioBridge</text>
<text x="441" y="198.2">para pruebas</text>
<text x="441" y="202.4">sin amplificador</text>
<text x="562.9" y="386.7">1.0</text>
<text x="481.3" y="396.2">Your Company</text>
<text x="474.4" y="404">2024-03-04</text>
</g>
<g font-size="3.9" fill="#00f">
<text x="332.3" y="181.1">AUDR</text>
<text x="332.5" y="184.6">AUDL</text>
<text x="484.5" y="202.3">AUDIOOUTL</text>
<text x="484.9" y="198.6">AUDIOOUTR</text>
<text x="245.9" y="242.9">AUXR</text>
<text x="246.1" y="269.4">AUXL</text>
<text x="213" y="316.5" transform="rotate(-90 213 316.5)">TXD0</text>
<text x="234.2" y="316.5" transform="rotate(-90 234.2 316.5)">TXPC</text>
</g>
<g font-size="3.9" fill="#800">
<text x="420.9" y="382">TITLE:</text>
<text x="549.5" y="386.7">REV:</text>
<text x="457.8" y="396.2">Company:</text>
<text x="549.1" y="396.8">Sheet: 1/1</text>
<text x="457.8" y="403.9">Date:</text>
<text x="506.8" y="403.9">Drawn By: Ferivas</text>
</g>
<g font-size="3.2" fill="#800">
<text x="41.6" y="6.8">1</text>
<text x="110.8" y="6.8">2</text>
<text x="179.9" y="6.8">3</text>
<text x="249.1" y="6.8">4</text>
<text x="318.2" y="6.8">5</text>
<text x="387.3" y="6.8">6</text>
<text x="456.5" y="6.8">7</text>
<text x="525.6" y="6.8">8</text>
<text x="4.1" y="41.9">A</text>
<text x="576.3" y="41.9">A</text>
<text x="4.1" y="111.1">B</text>
<text x="576.3" y="111.1">B</text>
<text x="4.1" y="180.2">C</text>
<text x="576.3" y="180.2">C</text>
<text x="4.1" y="249.3">D</text>
<text x="576.3" y="249.3">D</text>
<text x="4.1" y="318.5">E</text>
<text x="576.3" y="318.5">E</text>
<text x="41.6" y="408.6">1</text>
<text x="110.8" y="408.6">2</text>
<text x="179.9" y="408.6">3</text>
<text x="249.1" y="408.6">4</text>
<text x="318.2" y="408.6">5</text>
<text x="387.3" y="408.6">6</text>
<text x="456.5" y="408.6">7</text>
<text x="525.6" y="408.6">8</text>
</g>
<g font-size="3.2" fill="#000080">
<text x="177.7" y="28.9">16MHz</text>
<text x="178.1" y="25.7">X1</text>
<text x="157" y="39.9">C1</text>
<text x="202.9" y="39.9">C2</text>
<text x="157" y="43.1">22pF</text>
<text x="202.8" y="43.1">22pF</text>
<text x="244.5" y="45.8">ATMEGA328PB-AU</text>
<text x="244.5" y="42.9">U1</text>
<text x="445.6" y="46.8">H1</text>
<text x="445.6" y="50">220S-1*4P H=8.5MM</text>
<text x="416.3" y="58.8">100nF</text>
<text x="416.3" y="55.7">C38</text>
<text x="121.8" y="69.9">TS-1187A-B-A-B</text>
<text x="76.4" y="77.2">R2</text>
<text x="99.1" y="76.8">R1</text>
<text x="105.5" y="73.4">D1</text>
<text x="125.2" y="77.9">SW1</text>
<text x="231.1" y="76.8">C3</text>
<text x="76.4" y="80.4">1K</text>
<text x="99.1" y="80">47K</text>
<text x="117.6" y="79.5" transform="rotate(-90 117.6 79.5)">1N4148WS T4</text>
<text x="143.1" y="82.2">SW2</text>
<text x="231.1" y="80">100nF</text>
<text x="100.5" y="94.1">100nF</text>
<text x="100.5" y="90.9">C4</text>
<text x="399" y="101.2">10k</text>
<text x="399" y="98">R3</text>
<text x="434.3" y="101.6">R4</text>
<text x="526.7" y="101.5">H2</text>
<text x="165.2" y="104.8" transform="rotate(-90 165.2 104.8)">UK-B0205-G4.3-160-B</text>
<text x="434.3" y="104.8">10k</text>
<text x="526.7" y="104.7">220S-1*4P H=8.5MM</text>
<text x="488.6" y="118.8">100nF</text>
<text x="488.6" y="115.6">C37</text>
<text x="140.2" y="124.6">JP1</text>
<text x="225.8" y="142.1">C35</text>
<text x="225.8" y="145.3">100nF</text>
<text x="137" y="153.4" transform="rotate(-90 137 153.4)">2685Y-106CNG1SNA01</text>
<text x="386" y="161.5">U2</text>
<text x="32.6" y="163.4">CN1</text>
<text x="385.9" y="164.7">DFPlayer_DFR0299</text>
<text x="461.4" y="172.1">JP3</text>
<text x="461.4" y="175.3">HDR1X2</text>
<text x="102.3" y="185.8">100nF</text>
<text x="102.3" y="182.7">C36</text>
<text x="241.3" y="191.5">U3</text>
<text x="530.3" y="189.7">P1</text>
<text x="177.9" y="197.7">Q1</text>
<text x="241.3" y="194.7">AMS1117-3.3</text>
<text x="530.3" y="192.9">Header 15</text>
<text x="175" y="200.4">AO3401A</text>
<text x="284" y="209.1">C5</text>
<text x="161.4" y="214.4">R5</text>
<text x="284" y="212.3">100uF</text>
<text x="303.4" y="214.1">100nF</text>
<text x="303.4" y="210.9">C6</text>
<text x="159.8" y="217.6">47K</text>
<text x="392.7" y="225">JP2</text>
<text x="217.3" y="233.7">CN3</text>
<text x="392.7" y="228.2">HDR1X2</text>
<text x="471.5" y="231.7">SPEAKER</text>
<text x="471.5" y="228.5">CN2</text>
<text x="97.5" y="237.7">R6</text>
<text x="209.5" y="236.9">31342102</text>
<text x="97.5" y="240.9">120</text>
<text x="54" y="251">KEY1</text>
<text x="97" y="261.7">100nF</text>
<text x="97" y="258.5">C7</text>
<text x="209.5" y="263.3">31342102</text>
<text x="217.3" y="260.1">CN4</text>
<text x="45.2" y="268.6" transform="rotate(-90 45.2 268.6)">Switch 12*12*7</text>
<text x="466.2" y="269.5">R30</text>
<text x="466.2" y="272.6">1K</text>
<text x="466.2" y="285.3">R31</text>
<text x="466.2" y="288.5">1K</text>
<text x="496.7" y="304.5">LED1</text>
<text x="520" y="304.5">LED2</text>
<text x="520" y="307.4">LED-TH-3mm_G</text>
<text x="106" y="316.8">USB1</text>
<text x="160.2" y="317.1">SS14</text>
<text x="160.2" y="313.9">D3</text>
<text x="324.6" y="315">C8</text>
<text x="276.6" y="323.4">CH340C</text>
<text x="276.6" y="320">U5</text>
<text x="324.6" y="318.1">100nF</text>
<text x="221.9" y="329.5">R9</text>
<text x="242.2" y="329.1">1K</text>
<text x="242.2" y="326">R8</text>
<text x="384.3" y="329.2">1N4148WS T4</text>
<text x="398.3" y="325.4">D2</text>
<text x="414.9" y="328.8">1K</text>
<text x="414.9" y="325.7">R7</text>
<text x="221.9" y="332.6">1K</text>
<text x="312.7" y="334.7">100nF</text>
<text x="398.3" y="341.3">D4</text>
<text x="206.4" y="345">C10</text>
<text x="312.7" y="346.8">C9</text>
<text x="384.3" y="345">1N4148WS T4</text>
<text x="480.7" y="342.6" transform="rotate(-90 480.7 342.6)">19-213/Y2C-CQ2R2L/3T(CY)</text>
<text x="153.1" y="353.3">SMAJ5.0A_C2925443</text>
<text x="153.1" y="350.4">D5</text>
<text x="206.4" y="348.2">10nF</text>
</g>
<g font-size="3.2">
<text x="170.8" y="33.1">4</text>
<text x="187" y="40.1">2</text>
<text x="375" y="170.9">VCC</text>
<text x="392.7" y="170.9">BUSY</text>
<text x="375" y="174.4">RX</text>
<text x="375" y="177.9">TX</text>
<text x="393.2" y="177.9">USB+</text>
<text x="393.9" y="174.4">USB-</text>
<text x="375" y="181.4">DAC_R</text>
<text x="375" y="185">DAC_L</text>
<text x="391.1" y="185">ADK_1</text>
<text x="391.1" y="181.4">ADK_2</text>
<text x="375" y="188.5">SPK_1</text>
<text x="394.6" y="188.5">IO_2</text>
<text x="375" y="195.5">SPK_2</text>
<text x="375" y="192">GND</text>
<text x="394.3" y="192">GND</text>
<text x="394.6" y="195.5">IO_1</text>
<text x="228.9" y="198.9">1</text>
<text x="232.4" y="200.7">GND</text>
<text x="533.8" y="199.1">1</text>
<text x="533.8" y="202.6">2</text>
<text x="533.8" y="206.1">3</text>
<text x="533.8" y="209.7">4</text>
<text x="533.8" y="213.2">5</text>
<text x="533.8" y="216.7">6</text>
<text x="533.8" y="220.2">7</text>
<text x="533.8" y="223.8">8</text>
<text x="533.8" y="227.3">9</text>
<text x="533.8" y="230.8">10</text>
<text x="533.8" y="234.4">11</text>
<text x="533.8" y="237.9">12</text>
<text x="533.8" y="241.4">13</text>
<text x="533.8" y="244.9">14</text>
<text x="533.8" y="248.5">15</text>
</g>
<g font-size="3.2" fill="#00f">
<text x="187" y="33.1">3</text>
<text x="203.6" y="32.6">XTAL2</text>
<text x="170.8" y="40.1">1</text>
<text x="138.3" y="43.1">XTAL1</text>
<text x="342.9" y="57.3">ENAMP3</text>
<text x="431.1" y="57.3">TXD0</text>
<text x="444.1" y="54.3">1</text>
<text x="444.1" y="57.8">2</text>
<text x="447.6" y="56">1</text>
<text x="447.6" y="59.5">2</text>
<text x="342.9" y="64.3">LEDOUT</text>
<text x="431.1" y="60.8">RXD0</text>
<text x="444.1" y="61.3">3</text>
<text x="444.1" y="64.8">4</text>
<text x="447.6" y="63.1">3</text>
<text x="342.9" y="67.8">MOSI</text>
<text x="342.9" y="71.4">MISO</text>
<text x="447.6" y="66.6">4</text>
<text x="342.9" y="74.9">SCK</text>
<text x="55.4" y="82">RSTAVR</text>
<text x="123.2" y="82.5">4</text>
<text x="132.3" y="82.5">3</text>
<text x="154.9" y="80.7" transform="rotate(-90 154.9 80.7)">2</text>
<text x="342.9" y="78.4">XTAL1</text>
<text x="342.9" y="82">XTAL2</text>
<text x="123.2" y="93.1">2</text>
<text x="132.3" y="93.1">1</text>
<text x="154.9" y="94" transform="rotate(-90 154.9 94)">1</text>
<text x="408.2" y="103.1">SDA</text>
<text x="445.2" y="106.6">SCL</text>
<text x="342.9" y="110.2">RSTAVR</text>
<text x="512.2" y="111.9">MOSI</text>
<text x="525.2" y="108.9">1</text>
<text x="525.2" y="112.5">2</text>
<text x="528.7" y="110.7">1</text>
<text x="342.9" y="117.2">RXD0</text>
<text x="512.2" y="115.5">MISO</text>
<text x="525.2" y="116">3</text>
<text x="525.2" y="119.5">4</text>
<text x="528.7" y="114.2">2</text>
<text x="528.7" y="117.8">3</text>
<text x="342.9" y="120.8">TXD0</text>
<text x="342.9" y="124.3">TEST</text>
<text x="528.7" y="121.3">4</text>
<text x="146.6" y="131.9">1</text>
<text x="150.1" y="130.1">1</text>
<text x="342.9" y="127.8">ENA1</text>
<text x="342.9" y="131.3">ENA2</text>
<text x="146.6" y="135.4">2</text>
<text x="150.1" y="133.6">2</text>
<text x="150.1" y="137.2">3</text>
<text x="157.7" y="136.6">RSTAVR</text>
<text x="146.6" y="138.9">3</text>
<text x="146.6" y="142.5">4</text>
<text x="150.1" y="140.7">4</text>
<text x="157.7" y="140.2">SCK</text>
<text x="157.7" y="143.7">MISO</text>
<text x="146.6" y="146">5</text>
<text x="146.6" y="149.5">6</text>
<text x="150.1" y="144.2">5</text>
<text x="150.1" y="147.7">6</text>
<text x="157.7" y="147.2">MOSI</text>
<text x="33.7" y="172.4">1</text>
<text x="37.2" y="170.7">1</text>
<text x="47.6" y="173.7">TXD0</text>
<text x="353.5" y="171.9">MOSI</text>
<text x="353.5" y="168.4">PWRMP3</text>
<text x="33.7" y="176">2</text>
<text x="33.7" y="179.5">3</text>
<text x="37.2" y="174.2">2</text>
<text x="37.2" y="177.7">3</text>
<text x="43.1" y="177.2">TXMAIN</text>
<text x="353.5" y="179">AUDR</text>
<text x="353.5" y="175.4">MISO</text>
<text x="448.7" y="179">SPK1</text>
<text x="459.9" y="179.5">1</text>
<text x="33.7" y="183">4</text>
<text x="37.2" y="181.3">4</text>
<text x="353.5" y="182.5">AUDL</text>
<text x="448.7" y="182.5">SPK2</text>
<text x="459.9" y="183">2</text>
<text x="463.4" y="181.3">1</text>
<text x="463.4" y="184.8">2</text>
<text x="353.5" y="186">SPK1</text>
<text x="353.5" y="193.1">SPK2</text>
<text x="228.9" y="202.4">2</text>
<text x="255.9" y="202.4">4</text>
<text x="305.9" y="201.9">PWRMP3</text>
<text x="228.9" y="206">3</text>
<text x="232.4" y="204.2">VOUT</text>
<text x="232.4" y="207.7">VIN</text>
<text x="245.5" y="204.2">VOUT</text>
<text x="517.5" y="207.2">SCL</text>
<text x="517.5" y="210.7">SDA</text>
<text x="145.4" y="219.5">ENAMP3</text>
<text x="372.9" y="231.9">AUDR</text>
<text x="391.2" y="232.4">1</text>
<text x="498.1" y="228.4">24VDC</text>
<text x="372.9" y="235.4">AUDL</text>
<text x="391.2" y="235.9">2</text>
<text x="394.7" y="234.2">1</text>
<text x="394.7" y="237.7">2</text>
<text x="472.9" y="237.7">4</text>
<text x="476.4" y="239.5">3</text>
<text x="476.4" y="235.9">4</text>
<text x="117.1" y="242.5">TEST</text>
<text x="218.9" y="243">1</text>
<text x="222.4" y="241.2">1</text>
<text x="222.4" y="244.8">2</text>
<text x="472.9" y="244.8">2</text>
<text x="472.9" y="241.2">3</text>
<text x="476.4" y="243">2</text>
<text x="218.9" y="246.5">2</text>
<text x="472.9" y="248.3">1</text>
<text x="476.4" y="246.5">1</text>
<text x="52.7" y="255.3">4</text>
<text x="61.7" y="255.3">3</text>
<text x="52.7" y="262.4">2</text>
<text x="61.7" y="262.4">1</text>
<text x="218.9" y="269.5">1</text>
<text x="222.4" y="267.7">1</text>
<text x="218.9" y="273">2</text>
<text x="222.4" y="271.2">2</text>
<text x="427.6" y="290.1">LEDOUT</text>
<text x="109.2" y="322">V+</text>
<text x="116.4" y="320.6">1</text>
<text x="129.5" y="323.6">D3-</text>
<text x="108.9" y="329.1">D+</text>
<text x="110.1" y="325.5">D-</text>
<text x="116.4" y="324.1">2</text>
<text x="116.4" y="327.7">3</text>
<text x="129.5" y="327.1">D3+</text>
<text x="264.3" y="327.7">1</text>
<text x="268.8" y="329.1">GND</text>
<text x="110.2" y="332.6">ID</text>
<text x="116.4" y="331.2">4</text>
<text x="116.4" y="334.7">5</text>
<text x="264.3" y="334.7">3</text>
<text x="264.3" y="331.2">2</text>
<text x="268.8" y="332.6">TXD</text>
<text x="280.3" y="332.6">R232</text>
<text x="289.3" y="331.2">15</text>
<text x="289.3" y="334.7">14</text>
<text x="372.9" y="330.7">TXMAIN</text>
<text x="420.5" y="330.7">RXD0</text>
<text x="110.3" y="336.1">V-</text>
<text x="251.2" y="341.2">D3+</text>
<text x="264.3" y="341.8">5</text>
<text x="264.3" y="338.2">4</text>
<text x="268.8" y="339.7">V3</text>
<text x="268.8" y="336.1">RXD</text>
<text x="279.4" y="339.7">DTR#</text>
<text x="279.6" y="336.1">RTS#</text>
<text x="289.3" y="338.2">13</text>
<text x="289.3" y="341.8">12</text>
<text x="302.3" y="337.7">DTR</text>
<text x="328.8" y="337.7">RSTAVR</text>
<text x="251.2" y="344.8">D3-</text>
<text x="264.3" y="345.3">6</text>
<text x="268.8" y="346.7">D-</text>
<text x="268.8" y="343.2">D+</text>
<text x="278.9" y="343.2">DCD#</text>
<text x="282.4" y="346.7">RI#</text>
<text x="289.3" y="345.3">11</text>
<text x="372.9" y="346.5">TXPC</text>
<text x="264.3" y="352.4">8</text>
<text x="264.3" y="348.8">7</text>
<text x="268.8" y="353.8">NC.</text>
<text x="268.8" y="350.2">NC.</text>
<text x="279.2" y="350.2">DSR#</text>
<text x="279.6" y="353.8">CTS#</text>
<text x="289.3" y="348.8">10</text>
<text x="291" y="352.4">9</text>
</g>
<g font-size="3.2" fill="#f00">
<text x="282" y="329.1">VCC</text>
<text x="289.3" y="327.7">16</text>
</g>
<g font-size="2.5" fill="#f00">
<text x="280.1" y="49.6" transform="rotate(-90 280.1 49.6)">4</text>
<text x="287.2" y="51.2" transform="rotate(-90 287.2 51.2)">18</text>
<text x="282" y="59.4" transform="rotate(-90 282 59.4)">VCC</text>
<text x="289" y="61.1" transform="rotate(-90 289 61.1)">AVCC</text>
</g>
<g font-size="2.5" fill="#00f">
<text x="300.5" y="59.6">(CLKO/ICP1/PTCXY)PB0</text>
<text x="333.2" y="57.8">12</text>
<text x="307.2" y="63.2">(OC1A/PTCXY)PB1</text>
<text x="333.2" y="61.3">13</text>
<text x="333.2" y="64.8">14</text>
<text x="245.7" y="68.4">20</text>
<text x="251.9" y="70.2">AREF</text>
<text x="290" y="70.2">(MOSI0/TXD1/OC2A/PTCXY)PB3</text>
<text x="301.2" y="66.7">(OC1B/SS0/PTCXY)PB2</text>
<text x="333.2" y="68.4">15</text>
<text x="333.2" y="71.9">16</text>
<text x="297.8" y="73.7">(MISO0/RXD1/PTCXY)PB4</text>
<text x="299.6" y="77.3">(XCK0/SCK0/PTCXY)PB5</text>
<text x="333.2" y="75.4">17</text>
<text x="305.8" y="80.8">(XTAL1/TOSC1)PB6</text>
<text x="334.8" y="79">7</text>
<text x="334.8" y="82.5">8</text>
<text x="305.8" y="84.3">(XTAL2/TOSC2)PB7</text>
<text x="333.2" y="89.5">23</text>
<text x="299.5" y="91.4">(MISO1/ADC0/PTCY)PC0</text>
<text x="301.1" y="94.9">(SCK1/ADC1/PTCY)PC1</text>
<text x="333.2" y="93.1">24</text>
<text x="245.7" y="100.1">3</text>
<text x="251.9" y="102">PE0(PTCXY/SDA1/ICP4/ACO)</text>
<text x="308.9" y="98.4">(ADC2/PTCY)PC2</text>
<text x="308.9" y="102">(ADC3/PTCY)PC3</text>
<text x="333.2" y="96.6">25</text>
<text x="333.2" y="100.1">26</text>
<text x="245.7" y="103.6">6</text>
<text x="245.7" y="107.2">19</text>
<text x="251.9" y="105.5">PE1(PTCXY/SCL1/T4)</text>
<text x="301" y="105.5">(SDA0/ADC4/PTCY)PC4</text>
<text x="333.2" y="103.6">27</text>
<text x="333.2" y="107.2">28</text>
<text x="245.7" y="110.7">22</text>
<text x="251.9" y="112.6">PE3(PTCY/ADC7/T3/MOSI1)</text>
<text x="251.9" y="109">PE2(PTCY/ADC6/ICP3/SS1)</text>
<text x="301.5" y="109">(SCL0/ADC5/PTCY)PC5</text>
<text x="313.1" y="112.6">(RESET#)PC6</text>
<text x="333.2" y="110.7">29</text>
<text x="299" y="119.6">(RXD0/OC3A/PTCXY)PD0</text>
<text x="333.2" y="117.8">30</text>
<text x="299.2" y="123.1">(TXD0/OC4A/PTCXY)PD1</text>
<text x="333.2" y="121.3">31</text>
<text x="333.2" y="124.8">32</text>
<text x="291.9" y="126.7">(OC3B/OC4B/INT0/PTCXY)PD2</text>
<text x="299.9" y="130.2">(OC2B/INT1/PTCXY)PD3</text>
<text x="334.8" y="128.3">1</text>
<text x="334.8" y="131.9">2</text>
<text x="302.8" y="137.2">(OC0B/T1/PTCXY)PD5</text>
<text x="303" y="133.7">(XCK0/T0/PTCXY)PD4</text>
<text x="334.8" y="135.4">9</text>
<text x="299.8" y="140.8">(OC0A/AIN0/PTCXY)PD6</text>
<text x="333.2" y="138.9">10</text>
<text x="333.2" y="142.5">11</text>
<text x="307.8" y="144.3">(AIN1/PTCXY)PD7</text>
</g>
<g font-size="2.5">
<text x="285.5" y="146.7" transform="rotate(-90 285.5 146.7)">GND</text>
<text x="289" y="146.7" transform="rotate(-90 289 146.7)">GND</text>
<text x="283.6" y="152.9" transform="rotate(-90 283.6 152.9)">5</text>
<text x="287.2" y="152.9" transform="rotate(-90 287.2 152.9)">21</text>
</g>
</svg>
